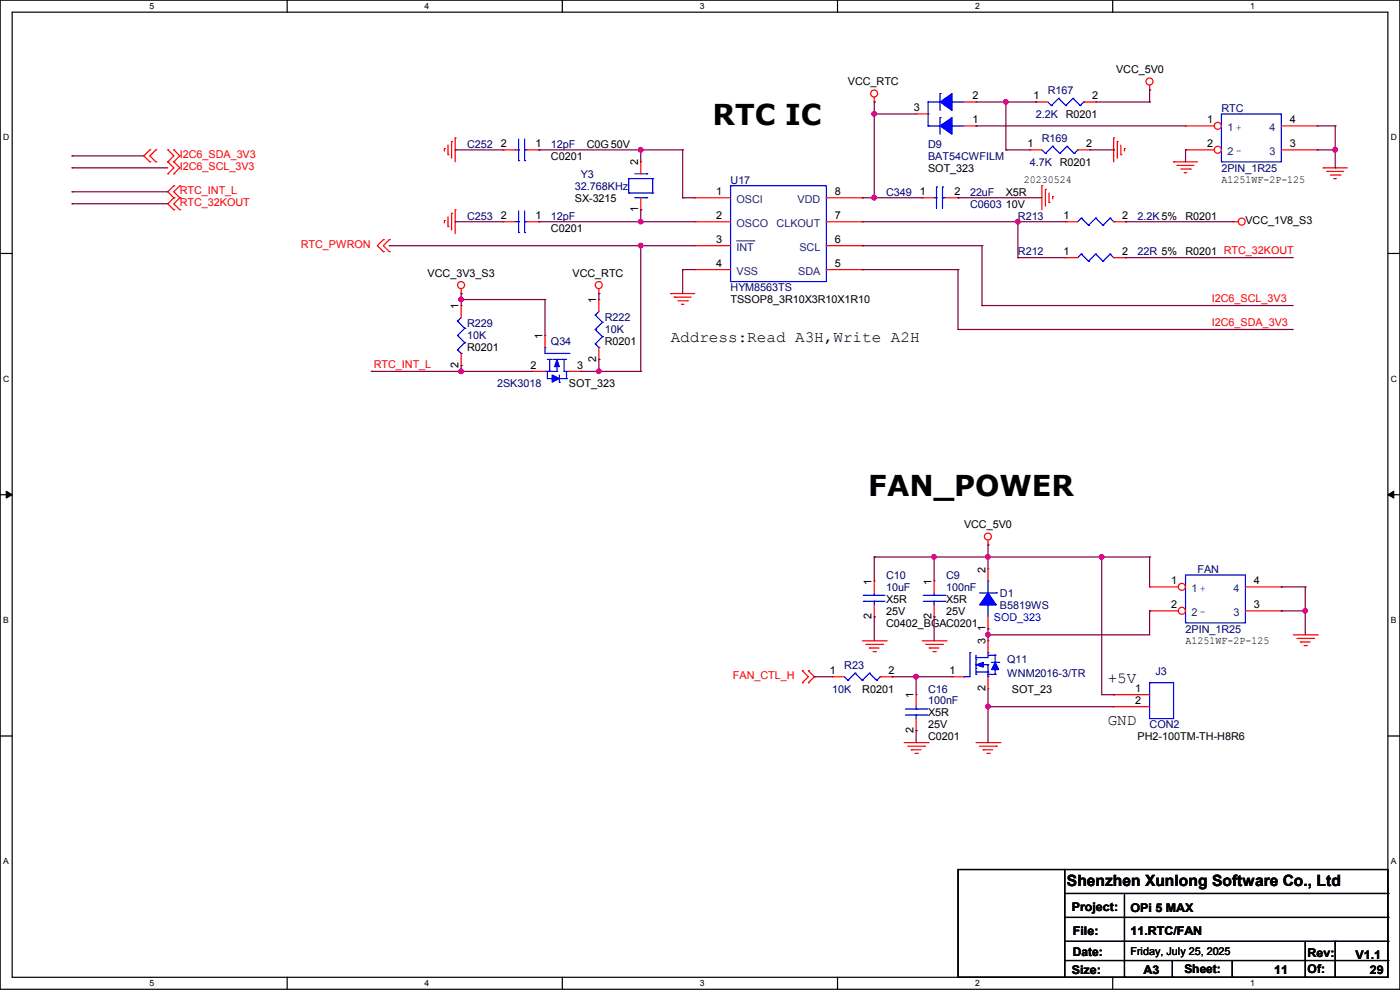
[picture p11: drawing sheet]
<svg xmlns="http://www.w3.org/2000/svg" width="297mm" height="210mm" viewBox="0 0 297 210" stroke-linecap="round" stroke-linejoin="round" font-family="sans-serif">
<g fill="none" stroke="#000" stroke-width=".25">
<path d="M0 0h297v209.8h-297zM2.6 2.6h291.8v204.7h-291.8zM60.9 0v2.6M119.3 0v2.6M177.7 0v2.6M236.1 0v2.6M0 53.8h2.6M294.4 53.8h2.6M0 104.9h2.6M294.4 104.9h2.6M0 156.1h2.6M294.4 156.1h2.6"/>
<path d="M203.2 184.4h22.6v22.9h-22.6zM225.8 184.4h68.6v22.9h-68.6zM225.8 194.6h68.6M225.8 199.7h68.6M226.1 189.5h68.3M238.5 189.8v17.5M276.9 199.7v7.6M283.3 199.7h.1M283.3 199.7v7.6M294.4 189.5h.1M294.4 194.6h.1M294.4 199.7h.1"/>
<path d="M60.9 207.3v2.5M119.3 207.3v2.5M177.7 207.3v2.5M225.8 203.8h68.6M236.1 207.3v2.5M238.5 207.3h.1M248.7 207.3h.1M248.7 203.8v3.5M261.4 207.3h.1M261.4 203.8v3.5M276.9 207.3h.1M294.4 203.8h.1"/>
</g>
<path d="M1.3 104.2l1.3 .7-1.3 .8zM294.4 104.9l1.3-.7v1.5z" fill="#000"/>
<path d="M1.3 104.2l1.3 .7-1.3 .8zM294.4 104.9l1.3-.7v1.5z" fill="none" stroke="#000" stroke-width=".21"/>
<g fill="none" stroke="#f00" stroke-width=".25">
<path d="M243.9 19.1h.1M243.9 18.1v1M31.8 31.8h.1M31.8 34.3h.1M31.8 31.8l-1.3 1.3 1.3 1.2M33.1 34.3h.1M33.1 31.8h.1M33.1 31.8l-1.3 1.3 1.3 1.2M35.6 36.9h.1M35.6 34.3h.1M35.6 31.8h.1M35.6 34.3l1.3 1.3-1.3 1.3"/>
<path d="M35.6 31.8l1.3 1.3-1.3 1.2M36.9 36.9h.1M36.9 34.3h.1M36.9 39.4h.1M36.9 31.8h.1M36.9 34.3l1.2 1.3-1.2 1.3M36.9 39.4l-1.3 1.3 1.3 1.3M36.9 31.8l1.2 1.3-1.2 1.2M38.1 39.4h.1M38.1 39.4l-1.2 1.3 1.2 1.3M94.3 31.5h.1M94.3 31.5v.5"/>
<path d="M95 32.8h.1M95 30.8v2M95.8 30h.1M95.8 30v3.6M96.6 29.3h.1M96.6 29.3v5M185.5 21.6h.1M185.5 20.6v1M221 39.4h.1M221 39.4v5.1M236.3 29.3h.1M236.3 29.3v5"/>
<path d="M237 30h.1M237 30v3.6M237.8 32.8h.1M237.8 30.8v2M238.5 31.5h.1M238.5 31.5v.5M249 34.3h.1M249 34.3h5M249.7 35.1h.1M249.7 35.1h3.6M250.5 35.9h2M251.2 36.6h.1"/>
<path d="M251.2 36.6h.6M252.5 35.9h.1M280.7 35.6h.1M280.7 35.6h5.1M281.5 36.4h.1M281.5 36.4h3.5M282.2 37.1h2.1M283 37.9h.1M283 37.9h.5M284.3 37.1h.1M36.9 42h.1M36.9 44.5h.1"/>
<path d="M36.9 42l-1.3 1.2 1.3 1.3M38.1 44.5h.1M38.1 42h.1M38.1 42l-1.2 1.2 1.2 1.3M81.3 53.4h.1M81.3 50.8h.1M81.3 50.8l-1.2 1.3 1.2 1.3M82.6 53.4h.1M82.6 50.8h.1M82.6 50.8l-1.3 1.3 1.3 1.3M94.3 46.8h.1M94.3 46.8v.5"/>
<path d="M95 48h.1M95 46v2M95.8 45.3h.1M95.8 45.3v3.5M96.6 44.5h.1M96.6 44.5v5.1M106.7 47h.1M106.7 47h2.6M111.8 47h2.5M114.3 47h.1M147.4 42h.1M147.4 47h.1"/>
<path d="M147.4 52.1h.1M147.4 57.2h.1M147.4 47h7.6M147.4 42h7.6M147.4 52.1h7.6M147.4 57.2h7.6M175.3 47h7.6M175.3 42h7.6M175.3 52.1h7.6M175.3 57.2h7.6M182.9 57.2h.1M182.9 52.1h.1"/>
<path d="M182.9 47h.1M182.9 42h.1M221.8 40.2h.1M221.8 40.2v3.5M222.5 43h.1M222.5 40.9v2.1M223.3 41.7h.1M223.3 41.7v.5M226.1 47h.1M226.1 47h2.5M236.3 47h2.5M238.8 47h.1"/>
<path d="M261.7 47h.1M261.7 47h1M97.8 62.3h.1M97.8 64.8h.1M97.8 77.5h.1M97.8 61.3v1M97.8 64.8v2.6M97.8 75v2.5M127 62.3h.1M127 63.5h.1M127 76.2h.1M127 61.3v1"/>
<path d="M127 63.5v2.6M127 73.7v2.5M142.3 62.3h.1M142.3 62.3h5.1M143 63h.1M143 63h3.6M143.8 63.8h2M144.6 64.6h.1M144.6 64.6h.5M145.8 63.8h.1M209.6 115.6h.1M209.6 114.6v1"/>
<path d="M182.9 135.9h5.1M183.7 136.7h3.5M184.4 137.5h.1M184.4 137.5h2.1M185.2 138.2h.5M185.7 138.2h.1M187.2 136.7h.1M188 135.9h.1M195.6 135.9h5.1M196.4 136.7h3.5M197.1 137.5h.1M197.1 137.5h2.1"/>
<path d="M197.9 138.2h.5M198.4 138.2h.1M199.9 136.7h.1M200.7 135.9h.1M274.4 134.7h5M275.1 135.4h3.6M275.9 136.2h.1M275.9 136.2h2M276.6 136.9h.6M277.2 136.9h.1M278.7 135.4h.1M279.4 134.7h.1"/>
<path d="M170.2 142.3h.1M170.2 144.8h.1M170.2 142.3l1.3 1.3-1.3 1.2M171.5 144.8h.1M171.5 142.3h.1M171.5 142.3l1.3 1.3-1.3 1.2M191.8 157.5h5.1M192.6 158.3h3.5M193.3 159h.1M193.3 159h2.1M194.1 159.8h.5M194.6 159.8h.1"/>
<path d="M196.1 158.3h.1M196.9 157.5h.1M207.1 157.5h5M207.8 158.3h3.6M208.6 159h.1M208.6 159h2M209.3 159.8h.5M209.8 159.8h.1M211.4 158.3h.1M212.1 157.5h.1"/>
<circle cx="185.4" cy="19.8" r=".74"/>
<circle cx="243.9" cy="17.3" r=".74"/>
<circle cx="263.4" cy="47" r=".74"/>
<circle cx="97.8" cy="60.5" r=".74"/>
<circle cx="127" cy="60.5" r=".74"/>
<circle cx="209.6" cy="113.8" r=".74"/>
</g>
<g fill="none" stroke="#00f" stroke-width=".25">
<path d="M155 39.4h20.3v20.3h-20.3zM109.3 47h.7M110 49.3h.1M110 47h.1M110 44.7v4.6M111.3 47h.1M111.3 49.3h.1M111.3 47h.5M111.3 44.7v4.6M229.4 46.3h.1M229.4 46.3l-.8 .7M229.4 46.3l1.5 1.5"/>
<path d="M230.9 47.8h.1M232.5 46.3h.1M232.5 46.3l-1.6 1.5M232.5 46.3l1.5 1.5M234 47.8h.1M235.5 46.3h.1M235.5 46.3l-1.5 1.5M235.5 46.3l.8 .7M236.3 47h.1M97.1 68.1h.1M97.1 71.2h.1M97.1 74.2h.1"/>
<path d="M97.1 68.1l1.5 1.5M97.1 71.2l1.5 1.5M97.1 74.2l.7 .8M97.8 75h.1M97.8 67.4l-.7 .7M98.6 69.6h.1M98.6 72.7h.1M98.6 69.6l-1.5 1.6M98.6 72.7l-1.5 1.5M126.3 66.8h.1M126.3 69.9h.1M126.3 72.9h.1"/>
<path d="M126.3 66.8l1.5 1.6M126.3 69.9l1.5 1.5M126.3 72.9l.7 .8M127 73.7h.1M127 66.1l-.7 .7M127.8 68.4h.1M127.8 71.4h.1M127.8 68.4l-1.5 1.5M127.8 71.4l-1.5 1.5M251.5 122h12.7v10.1h-12.7z"/>
</g>
<path d="M156.3 51.1h3.6M159.9 51.1h.1" fill="none" stroke="#004080" stroke-width=".21"/>
<circle cx="250.7" cy="124.5" r=".74" fill="#fff"/>
<g fill="none" stroke="#f00" stroke-width=".25">
<path d="M243.9 124.5h.1M243.9 124.5h6.1"/>
<circle cx="250.7" cy="124.5" r=".74"/>
</g>
<circle cx="250.7" cy="129.6" r=".74" fill="#fff"/>
<g fill="none" stroke="#f00" stroke-width=".25">
<path d="M106.7 31.8h.1M106.7 31.8h2.6M111.8 31.8h2.5M114.3 31.8h.1M195.6 42h.1M195.6 42h2.6M200.7 42h2.5M203.2 42h.1M243.9 129.6h.1M243.9 129.6h6.1M264.2 129.6h7.6M264.2 124.5h7.6"/>
<path d="M271.8 129.6h.1M271.8 124.5h.1M194.4 147.4h.1M194.4 155h.1M194.4 147.4v2.5M194.4 152.4v2.6"/>
<circle cx="250.7" cy="129.6" r=".74"/>
</g>
<g fill="none" stroke="#00f" stroke-width=".25">
<path d="M109.3 31.8h.7M110 34.1h.1M110 31.8h.1M110 29.5v4.6M111.3 31.8h.1M111.3 34.1h.1M111.3 31.8h.5M111.3 29.5v4.6M198.7 39.7h.1M198.7 39.7v4.5M199.9 39.7h.1M199.9 39.7v4.5"/>
<path d="M198.2 42h.5M198.7 42h.1M199.9 42h.1M199.9 42h.8M116.1 76.2h.1M116.1 76.2h1M116.6 78.8h.1M116.6 76.2v2.6M117.4 76.2h.1M117.4 76.2h1.5M118.2 78.8h.1M118.2 76.2v2.6"/>
<path d="M119.2 76.2h.1M119.2 76.2h1M119.7 76.2h.1M119.7 76.2v2.6M192.1 151.7h4.5M192.1 150.4h4.5M194.4 150.4h.1M194.4 151.7h.1M194.4 149.9v.5M194.4 151.7v.7M196.6 151.7h.1M196.6 150.4h.1"/>
</g>
<path d="M118.2 76.2l.5 1.6h-1.1z" fill="#00f"/>
<path d="M115.6 78.8h.1M115.6 78.8h2.6M118.2 76.2l.5 1.6h-1.1z" fill="none" stroke="#00f" stroke-width=".25"/>
<path d="M117.1 79.5l1.6 .8-1.6 .8z" fill="#00f"/>
<g fill="none" stroke="#00f" stroke-width=".25">
<path d="M115.6 73.7h.1M115.6 73.7v1.3h5.1M116.1 78.8h.1M116.1 78.8v1.5M117.1 79.5l1.6 .8-1.6 .8zM118.7 79.5v1.6M119.7 78.8h1M120.2 78.8v1.5M120.7 75h.1M120.7 78.8h.1M116.1 80.3h.1M116.1 80.3h1"/>
<path d="M118.7 80.3h.1M118.7 81.1h.1M118.7 80.3h1.5M120.2 80.3h.1M207.1 139.5h.1M207.1 140h.1M207.1 139.5h2.5M207.1 139v1M207.1 141.8h.1M207.1 143h.1M207.1 142.5h2.5M207.1 141h2.5"/>
<path d="M207.1 140.3v1.5M207.1 142v1M209.6 142.5h.1M209.6 141h.1"/>
</g>
<path d="M113.1 78.8h.1M113.1 78.8h2.5M115.6 71.2h.1M115.6 71.2v2.5M120.7 78.8h2.5M123.2 78.8h.1" fill="none" stroke="#f00" stroke-width=".25"/>
<path d="M207.1 141l1.5-.5v1z" fill="#00f"/>
<path d="M207.1 141l1.5-.5v1zM209.6 143.6h.1M209.6 141v2.6" fill="none" stroke="#00f" stroke-width=".25"/>
<path d="M211.1 140.5l.8 1.5h-1.5z" fill="#00f"/>
<g fill="none" stroke="#00f" stroke-width=".25">
<path d="M259.1 24.2h12.7v10.1h-12.7zM205.8 138.5h.1M205.8 138.5v5.1h-1.3M209.6 138.5h.1M209.6 139h1.5M209.6 138.5v1M211.1 139h.1M211.1 139v1.5M204.5 143.6h.1M209.6 143h.1M209.6 143h1.5M210.4 140.5h1.5"/>
<path d="M211.1 140.5l.8 1.5h-1.5zM211.1 140.5h.1M211.1 143h.1M211.1 142v1M211.9 140.5h.1"/>
</g>
<path d="M209.6 135.9h.1M209.6 135.9v2.6M202 143.6h.1M202 143.6h2.5M209.6 146.1h.1M209.6 143.6v2.5" fill="none" stroke="#f00" stroke-width=".25"/>
<circle cx="258.3" cy="26.7" r=".74" fill="#fff"/>
<g fill="none" stroke="#f00" stroke-width=".25">
<path d="M251.5 26.7h.1M251.5 26.7h6.1"/>
<circle cx="258.3" cy="26.7" r=".74"/>
</g>
<circle cx="258.3" cy="31.8" r=".74" fill="#fff"/>
<g fill="none" stroke="#f00" stroke-width=".25">
<path d="M135.9 34.3h.1M135.9 34.3v2.6M218.5 31.8h.1M218.5 31.8h2.5M228.6 31.8h2.6M231.2 31.8h.1M251.5 31.8h.1M251.5 31.8h6.1M271.8 31.8h7.6M271.8 26.7h7.6M279.4 31.8h.1M279.4 26.7h.1"/>
<path d="M135.9 44.5h.1M135.9 42v2.5M185.5 123.2h.1M185.5 130.9h.1M185.5 123.2v2.6M185.5 128.3v2.6M198.2 123.2h.1M198.2 130.9h.1M198.2 123.2v2.6M198.2 128.3v2.6M176.6 143.6h.1M176.6 143.6h2.5"/>
<path d="M186.7 143.6h2.6M189.3 143.6h.1M236.3 147.4h.1M236.3 149.9h.1M236.3 147.4h7.6M236.3 149.9h7.6"/>
<circle cx="258.3" cy="31.8" r=".74"/>
</g>
<g fill="none" stroke="#00f" stroke-width=".25">
<path d="M133.4 37.9h.1M133.4 37.9h5.1M133.4 37.9v3M134.7 36.9h2.5M137.2 36.9h.1M138.5 37.9h.1M138.5 37.9v3M221 31.8l.8 .8M221.8 32.6h.1M223.3 31h.1M223.3 31l-1.5 1.6M223.3 31l1.5 1.6"/>
<path d="M224.8 32.6h.1M226.4 31h.1M226.4 31l-1.6 1.6M226.4 31l1.5 1.6M227.9 32.6h.1M228.6 31.8h.1M228.6 31.8l-.7 .8M133.4 40.9h.1M133.4 40.9h5.1M134.7 42h2.5M137.2 42h.1M138.5 40.9h.1"/>
<path d="M183.2 127.6h.1M183.2 126.3h.1M183.2 127.6h4.5M183.2 126.3h4.5M185.5 126.3h.1M185.5 127.6h.1M185.5 125.8v.5M185.5 127.6v.7M195.9 127.6h4.5M195.9 126.3h4.5M198.2 126.3h.1M198.2 127.6h.1"/>
<path d="M198.2 125.8v.5M198.2 127.6v.7M200.4 127.6h.1M200.4 126.3h.1M207.8 125.8h3.6M209.6 128.3h.1M209.6 123.2h.1M209.6 123.2v2.6M209.6 128.3v2.6M211.4 125.8h.1M179.1 143.6l.8 .7M179.9 144.3h.1"/>
<path d="M181.4 142.8h.1M181.4 142.8l-1.5 1.5M181.4 142.8l1.5 1.5M182.9 144.3h.1M184.4 142.8h.1M184.4 142.8l-1.5 1.5M184.4 142.8l1.6 1.5M186 144.3h.1M186.7 143.6h.1M186.7 143.6l-.7 .7M243.9 144.8h5.1v7.6h-5.1z"/>
</g>
<path d="M209.6 125.8l1.8 2.5h-3.6z" fill-rule="evenodd" fill="#00f"/>
<path d="M196.9 26.7h.1M196.9 26.7h2.5M199.4 24.9h.1M199.4 24.9v3.6M202 26.7h.1M202 26.7h2.5M209.6 125.8l1.8 2.5h-3.6z" fill="none" stroke="#00f" stroke-width=".25"/>
<path d="M209.6 133.4h.1M209.6 120.7h.1M209.6 120.7v2.5M209.6 130.9v2.5" fill="none" stroke="#f00" stroke-width=".25"/>
<path d="M199.4 26.7l2.6-1.8v3.6z" fill-rule="evenodd" fill="#00f"/>
<path d="M199.4 26.7l2.6-1.8v3.6z" fill="none" stroke="#00f" stroke-width=".25"/>
<path d="M199.4 21.6l2.6-1.7v3.5z" fill-rule="evenodd" fill="#00f"/>
<g fill="none" stroke="#00f" stroke-width=".25">
<path d="M199.4 19.9h.1M199.4 19.9v3.5M196.9 21.6h.1M196.9 24.2h.1M196.9 26.7h.1M196.9 21.6h2.5M196.9 21.6v5.1M199.4 21.6l2.6-1.7v3.5zM202 21.6h.1M202 21.6h2.5M222.3 21.6l.8 .8M223.1 22.4h.1"/>
<path d="M224.6 20.9h.1M224.6 20.9l-1.5 1.5M224.6 20.9l1.5 1.5M226.1 22.4h.1M227.6 20.9h.1M227.6 20.9l-1.5 1.5M227.6 20.9l1.6 1.5M229.2 22.4h.1M229.9 21.6h.1M229.9 21.6l-.7 .8M229.4 53.9h.1M229.4 53.9l-.8 .8"/>
<path d="M229.4 53.9l1.5 1.5M230.9 55.4h.1M232.5 53.9h.1M232.5 53.9l-1.6 1.5M232.5 53.9l1.5 1.5M234 55.4h.1M235.5 53.9h.1M235.5 53.9l-1.5 1.5M235.5 53.9l.8 .8M236.3 54.7h.1"/>
</g>
<g fill="none" stroke="#f00" stroke-width=".25">
<path d="M194.4 24.2h.1M194.4 24.2h2.5M204.5 26.7h2.6M204.5 21.6h2.6M207.1 26.7h.1M207.1 21.6h.1M219.8 21.6h.1M219.8 21.6h2.5M229.9 21.6h2.6M232.5 21.6h.1M226.1 54.7h.1M226.1 54.7h2.5"/>
<path d="M236.3 54.7h2.5M238.8 54.7h.1"/>
</g>
<path d="M279.4 31.8h3.9M283.3 35.6h.1M283.3 31.8h.1M283.3 26.7v8.9" fill="none" stroke="#800040" stroke-width=".25"/>
<circle cx="283.2" cy="31.8" r=".49" fill="#f0f"/>
<circle cx="283.2" cy="31.8" r=".49" fill="none" stroke="#f0f" stroke-width=".25"/>
<path d="M279.4 26.7h3.9M283.3 26.7h.1M135.9 52.1h.1M135.9 52.1h11.5M97.8 62.3h.1M97.8 62.3v1.2M123.2 78.8h12.7M127 78.8h.1M127 76.2h.1M127 62.3h.1M127 62.3v1.2M127 76.2v2.6" fill="none" stroke="#800040" stroke-width=".25"/>
<circle cx="127" cy="78.8" r=".49" fill="#f0f"/>
<circle cx="127" cy="78.8" r=".49" fill="none" stroke="#f0f" stroke-width=".25"/>
<path d="M135.9 52.1v26.7M135.9 78.8h.1" fill="none" stroke="#800040" stroke-width=".25"/>
<circle cx="135.9" cy="52.1" r=".49" fill="#f0f"/>
<circle cx="135.9" cy="52.1" r=".49" fill="none" stroke="#f0f" stroke-width=".25"/>
<path d="M215.9 47h.1M215.9 47h10.2M215.9 47v7.7M238.8 47h.1M238.8 47h22.9" fill="none" stroke="#800040" stroke-width=".25"/>
<circle cx="215.9" cy="47" r=".49" fill="#f0f"/>
<circle cx="215.9" cy="47" r=".49" fill="none" stroke="#f0f" stroke-width=".25"/>
<path d="M97.8 63.5h.1M97.8 63.5v1.3M97.8 63.5h17.8" fill="none" stroke="#800040" stroke-width=".25"/>
<circle cx="97.8" cy="63.5" r=".49" fill="#f0f"/>
<circle cx="97.8" cy="63.5" r=".49" fill="none" stroke="#f0f" stroke-width=".25"/>
<path d="M97.8 78.8h.1M97.8 77.5h.1M97.8 78.8h15.3M97.8 77.5v1.3M115.6 63.5h.1M115.6 63.5v7.7" fill="none" stroke="#800040" stroke-width=".25"/>
<circle cx="97.8" cy="78.8" r=".49" fill="#f0f"/>
<circle cx="97.8" cy="78.8" r=".49" fill="none" stroke="#f0f" stroke-width=".25"/>
<g fill="none" stroke="#800040" stroke-width=".25">
<path d="M135.9 31.8h.1M135.9 31.8v2.5M232.5 21.6h11.4M243.9 21.6h.1M82.6 52.1h.1M82.6 52.1h53.3M135.9 47h.1M135.9 44.5h.1M135.9 47h11.5M135.9 44.5v2.5M182.9 52.1h.1M182.9 52.1h25.4"/>
<path d="M203.2 57.2h.1M203.2 57.2v12.7M208.3 52.1h.1M208.3 52.1v12.7M203.2 69.9h.1M203.2 69.9h71.2M208.3 64.8h.1M208.3 64.8h66.1"/>
</g>
<circle cx="135.9" cy="31.8" r=".49" fill="#f0f"/>
<circle cx="135.9" cy="31.8" r=".49" fill="none" stroke="#f0f" stroke-width=".25"/>
<g fill="none" stroke="#800040" stroke-width=".25">
<path d="M96.6 31.8h.1M96.6 31.8h10.1M114.3 31.8h.1M114.3 31.8h30.5M135.9 31.8h.1M144.8 31.8h.1M144.8 31.8v10.2M185.5 24.2h.1M185.5 24.2v17.8h-2.6M185.5 24.2h8.9M207.1 26.7h.1M207.1 21.6h6.3"/>
<path d="M207.1 26.7h44.4M213.4 21.6h.1M251.5 31.8h.1M251.5 31.8v2.5M144.8 42h.1M144.8 42h2.6M182.9 47h.1M182.9 57.2h.1M182.9 42h.1M182.9 47h33M182.9 57.2h20.3M203.2 42h.1"/>
<path d="M203.2 42h17.8M215.9 54.7h.1M215.9 54.7h10.2M238.8 54.7h.1M238.8 54.7h35.6"/>
</g>
<circle cx="185.4" cy="41.9" r=".49" fill="#f0f"/>
<circle cx="185.4" cy="41.9" r=".49" fill="none" stroke="#f0f" stroke-width=".25"/>
<circle cx="185.4" cy="24.2" r=".49" fill="#f0f"/>
<circle cx="185.4" cy="24.2" r=".49" fill="none" stroke="#f0f" stroke-width=".25"/>
<path d="M243.9 19.1h.1M243.9 19.1v2.5M185.5 21.6h.1M185.5 21.6v2.6M114.3 47h.1M114.3 47h21.6M185.5 42h.1M185.5 42h10.1" fill="none" stroke="#800040" stroke-width=".25"/>
<circle cx="135.9" cy="47" r=".49" fill="#f0f"/>
<circle cx="135.9" cy="47" r=".49" fill="none" stroke="#f0f" stroke-width=".25"/>
<g fill="none" stroke="#800040" stroke-width=".25">
<path d="M15.3 33.1h.1M15.3 35.6h.1M15.3 33.1h15.2M15.3 35.6h20.3M15.3 40.7h.1M15.3 43.2h.1M15.3 40.7h20.3M15.3 43.2h20.3M96.6 47h.1M96.6 47h10.1M144.8 57.2h.1M144.8 57.2h2.6"/>
<path d="M144.8 57.2v5.1M78.8 78.8h.1M78.8 78.8h19M185.5 118.2h.1M185.5 118.2v5M185.5 118.2h12.7M198.2 118.2h.1M198.2 118.2v5M185.5 130.9h.1M185.5 130.9v5M198.2 130.9h.1M198.2 130.9v5"/>
<path d="M209.6 149.9h.1M209.6 146.1v3.8"/>
</g>
<circle cx="198.1" cy="118.1" r=".49" fill="#f0f"/>
<circle cx="198.1" cy="118.1" r=".49" fill="none" stroke="#f0f" stroke-width=".25"/>
<path d="M198.2 118.2h.1M198.2 118.2h35.5M209.6 118.2h.1M209.6 118.2v2.5M233.7 118.2h.1" fill="none" stroke="#800040" stroke-width=".25"/>
<circle cx="209.6" cy="118.1" r=".49" fill="#f0f"/>
<circle cx="209.6" cy="118.1" r=".49" fill="none" stroke="#f0f" stroke-width=".25"/>
<circle cx="233.7" cy="118.1" r=".49" fill="#f0f"/>
<circle cx="233.7" cy="118.1" r=".49" fill="none" stroke="#f0f" stroke-width=".25"/>
<path d="M243.9 118.2h.1M243.9 118.2v6.3M209.6 134.7h.1M243.9 129.6h.1M243.9 129.6v5.1h-34.3" fill="none" stroke="#800040" stroke-width=".25"/>
<circle cx="209.6" cy="134.6" r=".49" fill="#f0f"/>
<circle cx="209.6" cy="134.6" r=".49" fill="none" stroke="#f0f" stroke-width=".25"/>
<path d="M209.6 133.4h.1M209.6 134.7h.1M209.6 133.4v2.5M271.8 124.5h.1M271.8 129.6h.1M271.8 124.5h5.1M271.8 129.6h5.1M276.9 124.5h.1M276.9 129.6h.1M276.9 124.5v10.2" fill="none" stroke="#800040" stroke-width=".25"/>
<circle cx="276.9" cy="129.6" r=".49" fill="#f0f"/>
<circle cx="276.9" cy="129.6" r=".49" fill="none" stroke="#f0f" stroke-width=".25"/>
<path d="M189.3 143.6h.1M189.3 143.6h12.7M194.4 143.6h.1M194.4 155h.1M194.4 143.6v3.8M194.4 155v2.5" fill="none" stroke="#800040" stroke-width=".25"/>
<circle cx="194.3" cy="143.5" r=".49" fill="#f0f"/>
<circle cx="194.3" cy="143.5" r=".49" fill="none" stroke="#f0f" stroke-width=".25"/>
<path d="M213.4 31.8h.1M213.4 21.6h.1M213.4 31.8h5.1M213.4 21.6v10.2M209.6 115.6h.1M209.6 115.6v2.6M172.8 143.6h.1M172.8 143.6h3.8" fill="none" stroke="#800040" stroke-width=".25"/>
<circle cx="213.4" cy="21.6" r=".49" fill="#f0f"/>
<circle cx="213.4" cy="21.6" r=".49" fill="none" stroke="#f0f" stroke-width=".25"/>
<path d="M213.4 21.6h6.4M219.8 21.6h.1M231.2 31.8h5.1M236.3 31.8h.1M233.7 118.2h.1M233.7 118.2v29.2M233.7 118.2h10.2M209.6 149.9h.1M209.6 149.9h26.7" fill="none" stroke="#800040" stroke-width=".25"/>
<circle cx="209.6" cy="149.9" r=".49" fill="#f0f"/>
<circle cx="209.6" cy="149.9" r=".49" fill="none" stroke="#f0f" stroke-width=".25"/>
<path d="M209.6 149.9h.1M209.6 149.9v7.6M233.7 147.4h2.6M236.3 147.4h.1" fill="none" stroke="#800040" stroke-width=".25"/>
<circle cx="283.2" cy="31.8" r=".49" fill="#f0f"/>
<circle cx="283.2" cy="31.8" r=".49" fill="none" stroke="#f0f" stroke-width=".25"/>
<circle cx="127" cy="78.8" r=".49" fill="#f0f"/>
<circle cx="127" cy="78.8" r=".49" fill="none" stroke="#f0f" stroke-width=".25"/>
<circle cx="135.9" cy="52.1" r=".49" fill="#f0f"/>
<circle cx="135.9" cy="52.1" r=".49" fill="none" stroke="#f0f" stroke-width=".25"/>
<circle cx="215.9" cy="47" r=".49" fill="#f0f"/>
<circle cx="215.9" cy="47" r=".49" fill="none" stroke="#f0f" stroke-width=".25"/>
<circle cx="97.8" cy="63.5" r=".49" fill="#f0f"/>
<circle cx="97.8" cy="63.5" r=".49" fill="none" stroke="#f0f" stroke-width=".25"/>
<circle cx="97.8" cy="78.8" r=".49" fill="#f0f"/>
<circle cx="97.8" cy="78.8" r=".49" fill="none" stroke="#f0f" stroke-width=".25"/>
<circle cx="135.9" cy="31.8" r=".49" fill="#f0f"/>
<circle cx="135.9" cy="31.8" r=".49" fill="none" stroke="#f0f" stroke-width=".25"/>
<circle cx="185.4" cy="41.9" r=".49" fill="#f0f"/>
<circle cx="185.4" cy="41.9" r=".49" fill="none" stroke="#f0f" stroke-width=".25"/>
<circle cx="185.4" cy="24.2" r=".49" fill="#f0f"/>
<circle cx="185.4" cy="24.2" r=".49" fill="none" stroke="#f0f" stroke-width=".25"/>
<circle cx="135.9" cy="47" r=".49" fill="#f0f"/>
<circle cx="135.9" cy="47" r=".49" fill="none" stroke="#f0f" stroke-width=".25"/>
<circle cx="198.1" cy="118.1" r=".49" fill="#f0f"/>
<circle cx="198.1" cy="118.1" r=".49" fill="none" stroke="#f0f" stroke-width=".25"/>
<circle cx="209.6" cy="118.1" r=".49" fill="#f0f"/>
<circle cx="209.6" cy="118.1" r=".49" fill="none" stroke="#f0f" stroke-width=".25"/>
<circle cx="233.7" cy="118.1" r=".49" fill="#f0f"/>
<circle cx="233.7" cy="118.1" r=".49" fill="none" stroke="#f0f" stroke-width=".25"/>
<circle cx="209.6" cy="134.6" r=".49" fill="#f0f"/>
<circle cx="209.6" cy="134.6" r=".49" fill="none" stroke="#f0f" stroke-width=".25"/>
<circle cx="276.9" cy="129.6" r=".49" fill="#f0f"/>
<circle cx="276.9" cy="129.6" r=".49" fill="none" stroke="#f0f" stroke-width=".25"/>
<circle cx="194.3" cy="143.5" r=".49" fill="#f0f"/>
<circle cx="194.3" cy="143.5" r=".49" fill="none" stroke="#f0f" stroke-width=".25"/>
<circle cx="213.4" cy="21.6" r=".49" fill="#f0f"/>
<circle cx="213.4" cy="21.6" r=".49" fill="none" stroke="#f0f" stroke-width=".25"/>
<circle cx="209.6" cy="149.9" r=".49" fill="#f0f"/>
<circle cx="209.6" cy="149.9" r=".49" fill="none" stroke="#f0f" stroke-width=".25"/>
<g font-size="6.1">
<text x="151.2" y="26.5">RTC IC</text>
<text x="184.2" y="105.2">FAN_POWER</text>
</g>
<g font-size="3.3">
<text x="142.3" y="72.5">Address:Read A3H,Write A2H</text>
<text x="235" y="144.9">+5V</text>
<text x="235" y="153.8">GND</text>
<text x="226.4" y="188">Shenzhen Xunlong Software Co., Ltd</text>
</g>
<g font-size="2.5">
<text x="227.4" y="193.2">Project:</text>
<text x="239.8" y="193.4">OPi 5 MAX</text>
<text x="227.6" y="198.2">File:</text>
<text x="227.6" y="202.8">Date:</text>
<text x="239.8" y="198.2">11.RTC/FAN</text>
<text x="277.4" y="203.1">Rev:</text>
<text x="287.6" y="203.3">V1.1</text>
<text x="227.4" y="206.6">Size:</text>
<text x="242.6" y="206.6">A3</text>
<text x="251.2" y="206.4">Sheet:</text>
<text x="270.3" y="206.6">11</text>
<text x="277.4" y="206.4">Of:</text>
<text x="290.6" y="206.6">29</text>
</g>
<g font-size="2.3">
<text x="236.8" y="15.6">VCC_5V0</text>
<text x="179.9" y="18.1">VCC_RTC</text>
<text x="193.8" y="23.6">3</text>
<text x="206.3" y="21.1">2</text>
<text x="219.2" y="21.1">1</text>
<text x="231.7" y="21.1">2</text>
<text x="206.3" y="26.2">1</text>
<text x="226.1" y="25">R0201</text>
<text x="256.1" y="26.2">1</text>
<text x="273.6" y="26.2">4</text>
<text x="106.2" y="31.2">2</text>
<text x="113.6" y="31.2">1</text>
<text x="116.9" y="33.9">C0201</text>
<text x="124.5" y="31.3">C0G50V</text>
<text x="135.4" y="35.1" transform="rotate(-90 135.4 35.1)">2</text>
<text x="218" y="31.2">1</text>
<text x="224.8" y="35.1">R0201</text>
<text x="230.4" y="31.2">2</text>
<text x="256.1" y="31.2">2</text>
<text x="273.6" y="31.2">3</text>
<text x="151.9" y="41.4">1</text>
<text x="177.1" y="41.4">8</text>
<text x="195.1" y="41.4">1</text>
<text x="196.9" y="36.4">SOT_323</text>
<text x="202.5" y="41.4">2</text>
<text x="213.4" y="41.5">X5R</text>
<text x="217.2" y="38.7">20230524</text>
<text x="259.1" y="38.7">A1251WF-2P-125</text>
<text x="106.2" y="46.5">2</text>
<text x="113.6" y="46.5">1</text>
<text x="122" y="42.8">SX-3215</text>
<text x="135.4" y="45" transform="rotate(-90 135.4 45)">1</text>
<text x="151.9" y="46.5">2</text>
<text x="177.1" y="46.5">7</text>
<text x="213.4" y="44">10V</text>
<text x="225.6" y="46.5">1</text>
<text x="238" y="46.5">2</text>
<text x="251.5" y="46.6">R0201</text>
<text x="264.2" y="47.6">VCC_1V8_S3</text>
<text x="116.9" y="49.1">C0201</text>
<text x="151.9" y="51.6">3</text>
<text x="177.1" y="51.6">6</text>
<text x="90.7" y="58.8">VCC_3V3_S3</text>
<text x="121.5" y="58.8">VCC_RTC</text>
<text x="151.9" y="56.6">4</text>
<text x="177.1" y="56.6">5</text>
<text x="225.6" y="54.1">1</text>
<text x="238" y="54.1">2</text>
<text x="251.5" y="54.2">R0201 RTC_32KOUT</text>
<text x="97.3" y="65.6" transform="rotate(-90 97.3 65.6)">1</text>
<text x="126.5" y="64.3" transform="rotate(-90 126.5 64.3)">1</text>
<text x="155" y="64.3">TSSOP8_3R10X3R10X1R10</text>
<text x="115.1" y="71.9" transform="rotate(-90 115.1 71.9)">1</text>
<text x="99.1" y="74.5">R0201</text>
<text x="126.5" y="76.8" transform="rotate(-90 126.5 76.8)">2</text>
<text x="128.3" y="73.2">R0201</text>
<text x="97.3" y="78" transform="rotate(-90 97.3 78)">2</text>
<text x="112.6" y="78.2">2</text>
<text x="120.7" y="82.1">SOT_323</text>
<text x="122.5" y="78.2">3</text>
<text x="204.5" y="112.1">VCC_5V0</text>
<text x="184.9" y="124" transform="rotate(-90 184.9 124)">1</text>
<text x="197.6" y="124" transform="rotate(-90 197.6 124)">1</text>
<text x="209" y="121.5" transform="rotate(-90 209 121.5)">2</text>
<text x="248.5" y="124">1</text>
<text x="266" y="124">4</text>
<text x="184.9" y="131.4" transform="rotate(-90 184.9 131.4)">2</text>
<text x="188" y="127.8">X5R</text>
<text x="188" y="130.4">25V</text>
<text x="197.6" y="131.4" transform="rotate(-90 197.6 131.4)">2</text>
<text x="200.7" y="127.8">X5R</text>
<text x="200.7" y="130.4">25V</text>
<text x="248.5" y="129">2</text>
<text x="266" y="129">3</text>
<text x="188" y="132.9">C0402_BGAC0201</text>
<text x="209" y="136.7" transform="rotate(-90 209 136.7)">3</text>
<text x="209" y="133.9" transform="rotate(-90 209 133.9)">1</text>
<text x="251.5" y="136.5">A1251WF-2P-125</text>
<text x="176.1" y="143">1</text>
<text x="188.5" y="143">2</text>
<text x="201.5" y="143">1</text>
<text x="182.9" y="146.9">R0201</text>
<text x="193.8" y="148.1" transform="rotate(-90 193.8 148.1)">1</text>
<text x="209" y="146.6" transform="rotate(-90 209 146.6)">2</text>
<text x="214.7" y="146.9">SOT_23</text>
<text x="240.8" y="146.8">1</text>
<text x="240.8" y="149.4">2</text>
<text x="193.8" y="155.5" transform="rotate(-90 193.8 155.5)">2</text>
<text x="196.9" y="152">X5R</text>
<text x="196.9" y="154.5">25V</text>
<text x="196.9" y="157.1">C0201</text>
<text x="241.3" y="157.1">PH2-100TM-TH-H8R6</text>
<text x="239.8" y="202.5">Friday, July 25, 2025</text>
</g>
<g font-size="2.3" fill="#000080">
<text x="222.3" y="19.9">R167</text>
<text x="259.1" y="23.7">RTC</text>
<text x="219.8" y="25">2.2K</text>
<text x="99.1" y="31.3">C252</text>
<text x="116.9" y="31.3">12pF</text>
<text x="196.9" y="31.3">D9</text>
<text x="196.9" y="33.9">BAT54CWFILM</text>
<text x="218.5" y="35.1">4.7K</text>
<text x="221" y="30.1">R169</text>
<text x="122" y="40.2">32.768KHz</text>
<text x="123.2" y="37.7">Y3</text>
<text x="155" y="38.9">U17</text>
<text x="188" y="41.5">C349</text>
<text x="205.8" y="41.5">22uF</text>
<text x="259.1" y="36.4">2PIN_1R25</text>
<text x="99.1" y="46.6">C253</text>
<text x="116.9" y="46.6">12pF</text>
<text x="205.8" y="44">C0603</text>
<text x="215.9" y="46.6">R213</text>
<text x="241.3" y="46.6">2.2K5%</text>
<text x="215.9" y="54.2">R212</text>
<text x="241.3" y="54.2">22R 5%</text>
<text x="155" y="61.8">HYM8563TS</text>
<text x="99.1" y="69.4">R229</text>
<text x="99.1" y="72">10K</text>
<text x="128.3" y="68.2">R222</text>
<text x="128.3" y="70.7">10K</text>
<text x="116.9" y="73.2">Q34</text>
<text x="105.5" y="82.1">2SK3018</text>
<text x="188" y="122.8">C10</text>
<text x="188" y="125.3">10uF</text>
<text x="200.7" y="122.8">C9</text>
<text x="200.7" y="125.3">100nF</text>
<text x="254" y="121.5">FAN</text>
<text x="212.1" y="126.6">D1</text>
<text x="212.1" y="129.1">B5819WS</text>
<text x="251.5" y="134.2">2PIN_1R25</text>
<text x="179.1" y="141.8">R23</text>
<text x="213.7" y="140.5">Q11</text>
<text x="213.7" y="143.6">WNM2016-3/TR</text>
<text x="245.2" y="143.1">J3</text>
<text x="176.6" y="146.9">10K</text>
<text x="196.9" y="146.9">C16</text>
<text x="196.9" y="149.4">100nF</text>
<text x="243.9" y="154.5">CON2</text>
</g>
<g font-size="2.3" fill="#004080">
<text x="260.4" y="27.8">1 +</text>
<text x="269.3" y="27.8">4</text>
<text x="260.4" y="32.9">2 -</text>
<text x="269.3" y="32.9">3</text>
<text x="156.3" y="43">OSCI</text>
<text x="169.2" y="43">VDD</text>
<text x="156.3" y="48.1">OSCO</text>
<text x="156.3" y="53.2">INT</text>
<text x="164.8" y="48.1">CLKOUT</text>
<text x="169.6" y="53.2">SCL</text>
<text x="156.3" y="58.3">VSS</text>
<text x="169.3" y="58.3">SDA</text>
<text x="252.8" y="125.6">1 +</text>
<text x="261.7" y="125.6">4</text>
<text x="252.8" y="130.6">2 -</text>
<text x="261.7" y="130.6">3</text>
</g>
<g font-size="2.3" fill="#f00">
<text x="38.1" y="33.6">I2C6_SDA_3V3</text>
<text x="38.1" y="36.2">I2C6_SCL_3V3</text>
<text x="38.1" y="41.2">RTC_INT_L</text>
<text x="38.1" y="43.8">RTC_32KOUT</text>
<text x="63.8" y="52.7">RTC_PWRON</text>
<text x="257.1" y="64.1">I2C6_SCL_3V3</text>
<text x="257.1" y="69.2">I2C6_SDA_3V3</text>
<text x="79.3" y="78.1">RTC_INT_L</text>
<text x="155.5" y="144.1">FAN_CTL_H</text>
</g>
<text font-size="2.3" fill="#00f" x="210.9" y="131.7">SOD_323</text>
<g font-size="1.8">
<text x="31.7" y="1.9">5</text>
<text x="90.1" y="1.9">4</text>
<text x="148.5" y="1.9">3</text>
<text x="206.8" y="1.9">2</text>
<text x="265.2" y="1.9">1</text>
<text x=".7" y="29.8">D</text>
<text x="295.1" y="29.8">D</text>
<text x=".7" y="80.9">C</text>
<text x="295.1" y="80.9">C</text>
<text x=".7" y="132.1">B</text>
<text x="295.1" y="132.1">B</text>
<text x=".7" y="183.3">A</text>
<text x="295.1" y="183.3">A</text>
<text x="31.7" y="209.2">5</text>
<text x="90.1" y="209.2">4</text>
<text x="148.5" y="209.2">3</text>
<text x="206.8" y="209.2">2</text>
<text x="265.2" y="209.2">1</text>
</g>
</svg>
